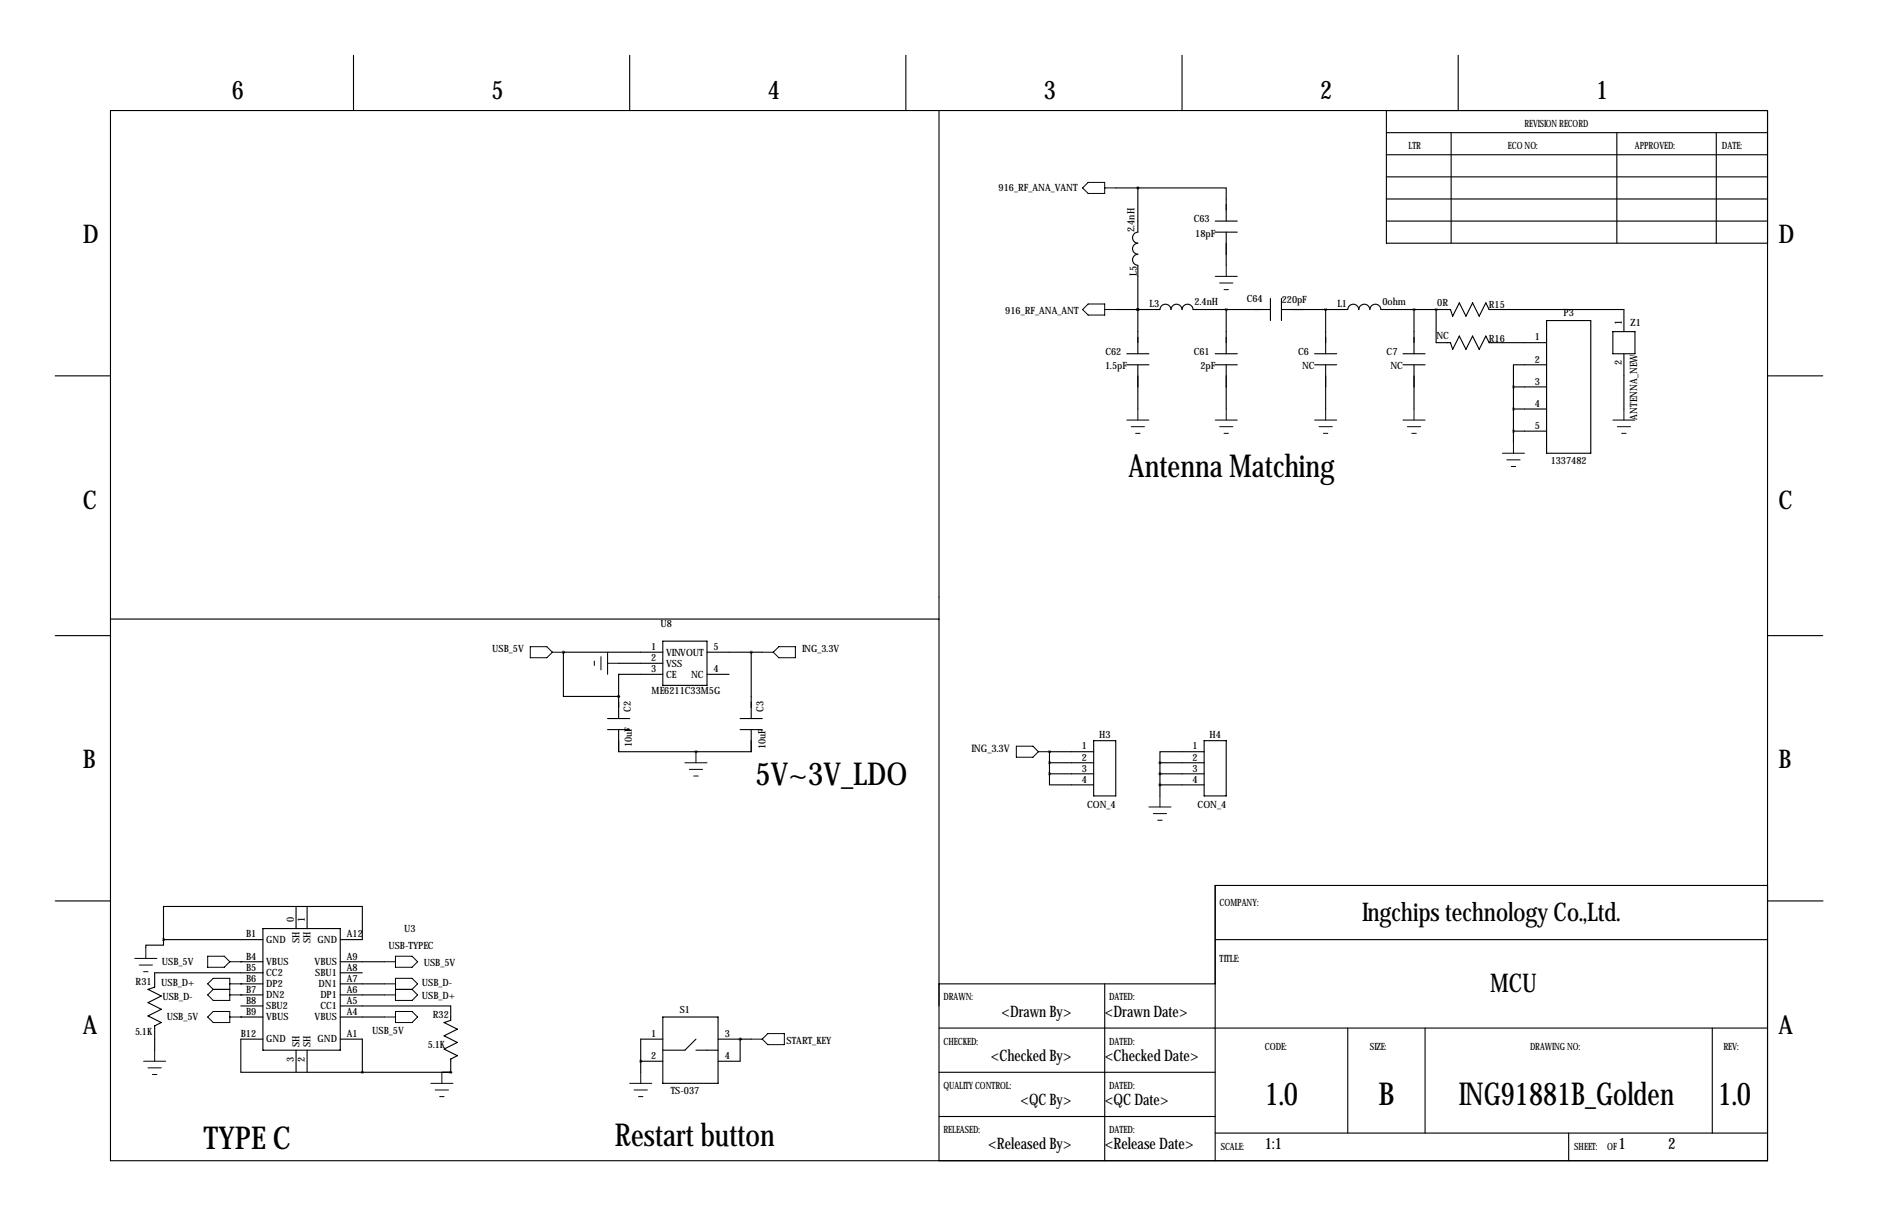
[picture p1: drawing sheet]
<svg xmlns="http://www.w3.org/2000/svg" width="432mm" height="279mm" viewBox="0 0 432 279" stroke-linecap="round" stroke-linejoin="round" font-family="sans-serif">
<g fill="none" stroke="#000" stroke-width=".25">
<path d="M81.3 12.7v12.7M144.8 12.7v12.7M208.3 12.7v12.7M271.8 12.7v12.7M335.3 12.7v12.7M25.4 25.4h381v241.3h-381zM215.9 25.4v241.3M318.8 30.5h87.6M318.8 35.6h87.6M318.8 25.4v30.5h87.6M333.7 30.5v25.4M371.8 30.5v25.4"/>
<path d="M394.6 30.5v25.4M256.5 43.2h5.1M261.6 43.2v10.1a1.27 1.27 0 0 0-1.2 1.3 1.27 1.27 0 0 0 1.2 1.3 1.27 1.27 0 0 0-1.2 1.3 1.27 1.27 0 0 0 1.2 1.2 1.27 1.27 0 0 0-1.2 1.3 1.27 1.27 0 0 0 1.2 1.3M261.6 43.2h20.3v7.6M279.4 50.8h5.1M279.4 53.3h5.1M281.9 53.3v7.7M318.8 45.7h87.6M318.8 50.8h87.6M318.8 40.6h87.6M256.5 71.1h10.2a1.27 1.27 0 0 1 1.3-1.2 1.27 1.27 0 0 1 1.2 1.2 1.27 1.27 0 0 1 1.3-1.2 1.27 1.27 0 0 1 1.3 1.2 1.27 1.27 0 0 1 1.2-1.2 1.27 1.27 0 0 1 1.3 1.2h17.8M261.6 71.1h.1"/>
<path d="M261.6 61v20.3M281.9 71.1v10.2M292.1 68.6v5.1M294.6 71.1h15.3a1.27 1.27 0 0 1 1.3-1.2 1.27 1.27 0 0 1 1.2 1.2 1.27 1.27 0 0 1 1.3-1.2 1.27 1.27 0 0 1 1.3 1.2 1.27 1.27 0 0 1 1.2-1.2 1.27 1.27 0 0 1 1.3 1.2h16l.5 1.5 1.5-3 1.6 3 1.5-3 1.5 3 1.5-3 .8 1.5h31v5.1M294.6 68.6v5.1M304.8 71.1v10.2M325.1 71.1v10.2M330.2 71.1h.1M330.2 71.1v7.6h3.3l.5 1.6 1.5-3.1 1.6 3.1 1.5-3.1 1.5 3.1 1.5-3.1 .8 1.5h13.2M355.6 73.7h10.2v30.4h-10.2zM370.8 76.2h5.1v5.1h-5.1zM12.7 86.4h12.7"/>
<path d="M259.1 81.3h5.1M259.1 83.8h5.1M261.6 83.8v10.2M279.4 81.3h5.1M279.4 83.8h5.1M281.9 83.8v10.2M302.3 81.3h5M302.3 83.8h5M304.8 83.8v10.2M322.6 81.3h5.1M322.6 83.8h5.1M325.1 83.8v10.2"/>
<path d="M348 88.9h7.6M348 94h7.6M348 99.1h7.6M348 88.9v12.7M355.6 83.8h-7.6v5.1M373.4 81.3v12.7M406.4 86.4h12.7M12.7 146h12.7M25.4 142.2h190.5M129.5 149.9h.1M129.5 149.9v10.1h12.7M129.5 149.9h22.9"/>
<path d="M142.2 152.4h10.2M152.4 154.9h-10.2v5.1M152.4 147.3h10.2v10.2h-10.2zM162.6 149.9h12.7M162.6 154.9h5M172.7 149.9v15.2M406.4 146h12.7M139.7 165.1h5.1M139.7 167.6h5.1M142.2 160h.1M142.2 160v5.1M142.2 167.6v5.1h30.5v-5.1"/>
<path d="M160 172.7h.1M170.2 165.1h5.1M170.2 167.6h5.1M241.3 177.8v2.5h10.2M241.3 172.7h.1M241.3 172.7h10.2M241.3 175.3h10.2M241.3 177.8h10.2M241.3 172.7v5.1M251.5 170.2h5v12.7h-5zM266.7 175.3h10.2M266.7 177.8h10.2"/>
<path d="M266.7 175.3v7.6M276.9 172.7h-10.2v2.6M276.9 170.2h5v12.7h-5zM266.7 180.3h10.2M12.7 207h12.7M37.6 215.9v-7.6h45.7v7.6h-5.1M37.6 215.9v1.3h-4.1v.5M37.6 215.9h22.9M60.5 213.4h17.7v27.9h-17.7zM68.1 208.3v5.1M70.6 208.3v5.1M279.4 215.9h127"/>
<path d="M406.4 203.5h-127v63.2M406.5 207h12.7M55.4 221h.1M55.4 228.6h.1M55.4 226.1h.1M55.4 233.7h.1M55.4 226.1h5.1M55.4 233.7h5.1M55.4 231.1h5.1M55.4 228.6h5.1M55.4 221h5.1M60.5 238.8h-5.1v7.6h27.9"/>
<path d="M60.5 223.5h-24.9v3.3l-1.6 .5 3.1 1.6-3.1 1.5 3.1 1.5-3.1 1.5 3.1 1.5-1.5 .8v5.6M78.2 226.1h10.2M78.2 233.7h10.2M78.2 238.8h5.1v7.6M78.2 231.1h25.4v3.3l-1.5 .5 3.1 1.6-3.1 1.5 3.1 1.5-3.1 1.5 3.1 1.6-1.6 .7v3.1M78.2 228.6h10.2M78.2 223.5h5.1M78.2 221h10.2M152.4 233.7h12.7v15.2h-12.7zM152.4 238.8h-5.1v7.6M160 238.8l-2.5 2.5h-5.1M165.1 238.8h7.6"/>
<path d="M170.2 238.8h.1M170.2 238.8v5h-5.1M215.9 236.2h190.5M215.9 226.1h63.5M254 226.1v40.6M309.9 236.2v24.1M327.7 236.2v24.1M393.7 236.2v24.1M68.1 241.3v5.1M70.6 241.3v5.1M83.3 246.4h20.3M103.6 246.4h.1"/>
<path d="M147.3 243.8h.1M147.3 243.8h5.1M160 241.3h5.1M215.9 246.4h63.5M215.9 256.5h63.5M279.4 260.3h127M360.7 260.3v6.4"/>
</g>
<g fill="none" stroke="#000" stroke-width=".23">
<path d="M248.9 43.2l1.3-1.3h3.8v2.5h-3.8zM254 43.2h2.5M248.9 71.1l1.3-1.3h3.8v2.6h-3.8zM254 71.1h2.5M279.4 63.5h5.1M280.4 65h3.1M281.4 66.5h1M281.9 61v2.5M259.1 96.5h5.1M260.1 98h3M261.1 99.6h1M261.6 94v2.5"/>
<path d="M279.4 96.5h5.1M280.4 98h3.1M281.4 99.6h1M281.9 94v2.5M302.3 96.5h5M303.3 98h3M304.3 99.6h1M304.8 94v2.5M322.6 96.5h5.1M323.6 98h3M324.6 99.6h1M325.1 94v2.5"/>
<path d="M370.8 96.5h5.1M371.9 98h3M372.9 99.6h1M373.4 94v2.5M345.4 104.1h5.1M346.5 105.7h3M347.5 107.2h1M348 101.6v2.5M121.9 148.6h3.8l1.3 1.3-1.3 1.2h-3.8zM127 149.9h2.5M136.7 151.9v1M138.2 150.9v3"/>
<path d="M139.7 152.4h2.5M139.7 149.9v5M175.3 149.9h2.5M177.8 149.9l1.3-1.3h3.8v2.5h-3.8zM157.5 175.3h5.1M158.5 176.8h3M159.5 178.3h1M160 172.7v2.6M233.7 171.4h3.8l1.3 1.3-1.3 1.3h-3.8zM238.8 172.7h2.5M264.2 185.4h5M265.2 186.9h3"/>
<path d="M266.2 188.5h1M266.7 182.9v2.5M33.5 217.7v2.5M47.8 219.7h3.8l1.2 1.3-1.2 1.2h-3.8zM90.9 219.7h3.8l1.3 1.3-1.3 1.2h-3.8zM31 220.2h5.1M32 221.7h3.1M33 223.3h1M47.8 226.1l1.2-1.3h3.8v5.1h-3.8l-1.2-1.3 1.2-1.3zM47.8 233.7l1.2-1.3h3.8v2.5h-3.8zM49 227.3h3.8M52.8 221h2.6"/>
<path d="M52.8 226.1h2.6M52.8 228.6h2.6M52.8 233.7h2.6M88.4 221h2.5M88.4 226.1h2.5M88.4 228.6h2.5M88.4 233.7h2.5M90.9 224.8h3.8l1.3 1.3-1.3 1.2 1.3 1.3-1.3 1.3h-3.8zM90.9 232.4h3.8l1.3 1.3-1.3 1.2h-3.8zM90.9 227.3h3.8M172.7 238.8h2.6M176.5 237.5h3.8v2.5h-3.8l-1.2-1.2z"/>
<path d="M33 243.8h5.1M34 245.4h3.1M35.1 246.9h1M35.6 241.3v2.5M99.1 248.9h5M100.1 250.4h3M101.1 252h1M101.6 246.4v2.5M144.8 248.9h5.1M145.8 250.4h3M146.8 252h1M147.3 246.4v2.5"/>
</g>
<path d="M281.9 71.1a.05 .05 0 0 0 .1 0 .05 .05 0 0 0-.1 0zM129.5 149.9a.05 .05 0 0 0 .1 0 .05 .05 0 0 0-.1 0zM142.2 160a.05 .05 0 0 0 .1 0 .05 .05 0 0 0-.1 0zM103.6 246.4a.05 .05 0 0 0 .1 0 .05 .05 0 0 0-.1 0z" fill="#000" stroke="#000" stroke-width=".63"/>
<g font-size="7.3">
<text x="259.5" y="109.6">Antenna Matching</text>
<text x="173.6" y="180.4">5V~3V_LDO</text>
<text x="290.8" y="253.9">1.0</text>
<text x="316.9" y="253.9">B</text>
<text x="335.4" y="253.9">ING91881B_Golden</text>
<text x="394.9" y="253.9">1.0</text>
<text x="141.4" y="263.2">Restart button</text>
<text x="46.9" y="264">TYPE C</text>
</g>
<g font-size="5.9">
<text x="53.3" y="22.9">6</text>
<text x="113" y="22.9">5</text>
<text x="176.5" y="22.9">4</text>
<text x="240" y="22.9">3</text>
<text x="303.5" y="22.9">2</text>
<text x="367" y="22.9">1</text>
<text x="19" y="55.9">D</text>
<text x="408.9" y="55.9">D</text>
<text x="19" y="116.8">C</text>
<text x="408.9" y="116.8">C</text>
<text x="19" y="176.5">B</text>
<text x="408.9" y="176.5">B</text>
<text x="313.2" y="211.5">Ingchips technology Co.,Ltd.</text>
<text x="342.6" y="228">MCU</text>
<text x="19" y="237.5">A</text>
<text x="408.9" y="237.5">A</text>
</g>
<g font-size="3.6">
<text x="230.3" y="233.6">&lt;Drawn By&gt;</text>
<text x="254" y="233.6">&lt;Drawn Date&gt;</text>
<text x="227.8" y="243.8">&lt;Checked By&gt;</text>
<text x="254" y="243.8">&lt;Checked Date&gt;</text>
<text x="234.6" y="253.9">&lt;QC By&gt;</text>
<text x="254" y="253.9">&lt;QC Date&gt;</text>
<text x="227.2" y="264.1">&lt;Released By&gt;</text>
<text x="254" y="264.1">&lt;Release Date&gt;</text>
<text x="290.8" y="264.1">1:1</text>
<text x="372.1" y="264.1">1</text>
<text x="383.5" y="264.1">2</text>
</g>
<text font-size="2.4" x="223.4" y="172.7">ING_3.3V</text>
<g font-size="2.3">
<text x="350.5" y="29.2">REVISION RECORD</text>
<text x="323.8" y="34.3">LTR</text>
<text x="346.7" y="34.3">ECO NO:</text>
<text x="375.9" y="34.3">APPROVED:</text>
<text x="395.9" y="34.3">DATE:</text>
<text x="229.6" y="43.9">916_RF_ANA_VANT</text>
<text x="260.9" y="53.2" transform="rotate(-90 260.9 53.2)">2.4nH</text>
<text x="274.5" y="51.1">C63</text>
<text x="274.8" y="54.4">18pF</text>
<text x="261.4" y="63.3" transform="rotate(-90 261.4 63.3)">L5</text>
<text x="264.3" y="70.6">L3</text>
<text x="274.7" y="70.1">2.4nH</text>
<text x="286.7" y="69.3">C64</text>
<text x="294.7" y="69.6">220pF</text>
<text x="307.5" y="70.6">L1</text>
<text x="317.9" y="70.1">0ohm</text>
<text x="330.5" y="70.4">0R</text>
<text x="342.3" y="70.9">R15</text>
<text x="231.1" y="72.1">916_RF_ANA_ANT</text>
<text x="330.3" y="78">NC</text>
<text x="359.5" y="72.6">P3</text>
<text x="372.9" y="74.7" transform="rotate(-90 372.9 74.7)">1</text>
<text x="374.9" y="74.9">Z1</text>
<text x="254.2" y="81.5">C62</text>
<text x="274.5" y="81.5">C61</text>
<text x="298.5" y="81.5">C6</text>
<text x="318.8" y="81.5">C7</text>
<text x="342.3" y="78.5">R16</text>
<text x="352.9" y="78.2">1</text>
<text x="352.9" y="83.3">2</text>
<text x="372.9" y="84" transform="rotate(-90 372.9 84)">2</text>
<text x="254.1" y="84.8">1.5pF</text>
<text x="276" y="84.8">2pF</text>
<text x="299.4" y="84.8">NC</text>
<text x="319.7" y="84.8">NC</text>
<text x="352.9" y="88.4">3</text>
<text x="352.9" y="93.5">4</text>
<text x="352.9" y="98.6">5</text>
<text x="376.4" y="96.4" transform="rotate(-90 376.4 96.4)">ANTENNA_NEW</text>
<text x="356.5" y="106.7">1337482</text>
<text x="113.2" y="149.9">USB_5V</text>
<text x="149.7" y="149.4">1</text>
<text x="151.9" y="144">U8</text>
<text x="164.1" y="149.4">5</text>
<text x="184.4" y="149.9">ING_3.3V</text>
<text x="149.7" y="151.9">2</text>
<text x="149.7" y="154.4">3</text>
<text x="153.2" y="150.6">VINVOUT</text>
<text x="153.2" y="153.2">VSS</text>
<text x="153.2" y="155.7">CE</text>
<text x="158.9" y="155.7">NC</text>
<text x="164.1" y="154.4">4</text>
<text x="149.8" y="159.5">ME6211C33M5G</text>
<text x="145" y="163.6" transform="rotate(-90 145 163.6)">C2</text>
<text x="175.5" y="163.6" transform="rotate(-90 175.5 163.6)">C3</text>
<text x="145.3" y="171.7" transform="rotate(-90 145.3 171.7)">10uF</text>
<text x="176" y="172.2" transform="rotate(-90 176 172.2)">10uF</text>
<text x="248.8" y="172.2">1</text>
<text x="252.7" y="169.7">H3</text>
<text x="274.2" y="172.2">1</text>
<text x="278.1" y="169.7">H4</text>
<text x="248.8" y="174.8">2</text>
<text x="248.8" y="177.3">3</text>
<text x="248.8" y="179.8">4</text>
<text x="274.2" y="174.8">2</text>
<text x="274.2" y="177.3">3</text>
<text x="274.2" y="179.8">4</text>
<text x="250" y="185.7">CON_4</text>
<text x="275.4" y="185.7">CON_4</text>
<text x="280.4" y="208.3">COMPANY:</text>
<text x="56.6" y="215.4">B1</text>
<text x="67.6" y="211.8" transform="rotate(-90 67.6 211.8)">0</text>
<text x="70.1" y="211.8" transform="rotate(-90 70.1 211.8)">1</text>
<text x="79.8" y="215.4">A12</text>
<text x="92.9" y="214.1">U3</text>
<text x="37.2" y="221.7">USB_5V</text>
<text x="56.6" y="220.5">B4</text>
<text x="61.2" y="221.7">VBUS</text>
<text x="61.2" y="216.7">GND</text>
<text x="68.8" y="216.7" transform="rotate(-90 68.8 216.7)">SH</text>
<text x="71.4" y="216.7" transform="rotate(-90 71.4 216.7)">SH</text>
<text x="72.3" y="221.7">VBUS</text>
<text x="73" y="216.7">GND</text>
<text x="79.8" y="220.5">A9</text>
<text x="89.3" y="217.9">USB-TYPEC</text>
<text x="97.4" y="222">USB_5V</text>
<text x="280.4" y="221">TITLE:</text>
<text x="31.2" y="226.3">R31</text>
<text x="37.1" y="226.6">USB_D+</text>
<text x="56.6" y="225.6">B6</text>
<text x="56.6" y="223">B5</text>
<text x="61.2" y="226.8">DP2</text>
<text x="61.2" y="224.3">CC2</text>
<text x="72.5" y="224.3">SBU1</text>
<text x="73.3" y="226.8">DN1</text>
<text x="79.8" y="225.6">A7</text>
<text x="79.8" y="223">A8</text>
<text x="97" y="226.6">USB_D-</text>
<text x="37.3" y="229.9">USB_D-</text>
<text x="56.6" y="233.2">B9</text>
<text x="56.6" y="230.6">B8</text>
<text x="56.6" y="228.1">B7</text>
<text x="61.2" y="231.9">SBU2</text>
<text x="61.2" y="229.4">DN2</text>
<text x="73.7" y="231.9">CC1</text>
<text x="73.7" y="229.4">DP1</text>
<text x="79.8" y="233.2">A4</text>
<text x="79.8" y="230.6">A5</text>
<text x="79.8" y="228.1">A6</text>
<text x="97" y="229.6">USB_D+</text>
<text x="99.5" y="233.9">R32</text>
<text x="156.3" y="232.7">S1</text>
<text x="216.9" y="229.9">DRAWN:</text>
<text x="255" y="229.9">DATED:</text>
<text x="31.1" y="237.7">5.1K</text>
<text x="38.4" y="234.4">USB_5V</text>
<text x="55.4" y="238.3">B12</text>
<text x="61.2" y="234.4">VBUS</text>
<text x="61.2" y="239.5">GND</text>
<text x="72.3" y="234.4">VBUS</text>
<text x="73" y="239.5">GND</text>
<text x="79.8" y="238.3">A1</text>
<text x="85.6" y="237.5">USB_5V</text>
<text x="149.7" y="238.3">1</text>
<text x="166.6" y="238.3">3</text>
<text x="180.8" y="239.8">START_KEY</text>
<text x="67.6" y="244" transform="rotate(-90 67.6 244)">3</text>
<text x="68.8" y="240.5" transform="rotate(-90 68.8 240.5)">SH</text>
<text x="70.1" y="244" transform="rotate(-90 70.1 244)">2</text>
<text x="71.4" y="240.5" transform="rotate(-90 71.4 240.5)">SH</text>
<text x="98.4" y="240.8">5.1K</text>
<text x="149.7" y="243.3">2</text>
<text x="166.6" y="243.3">4</text>
<text x="216.9" y="240">CHECKED:</text>
<text x="255" y="240">DATED:</text>
<text x="290.8" y="241.3">CODE:</text>
<text x="315" y="241.3">SIZE:</text>
<text x="351.8" y="241.3">DRAWING NO:</text>
<text x="396.2" y="241.3">REV:</text>
<text x="154.2" y="251.5">TS-037</text>
<text x="216.9" y="250.2">QUALITY CONTROL:</text>
<text x="255" y="250.2">DATED:</text>
<text x="216.9" y="260.3">RELEASED:</text>
<text x="255" y="260.3">DATED:</text>
<text x="280.7" y="264.2">SCALE:</text>
<text x="361.9" y="264.2">SHEET:</text>
<text x="369.5" y="264.2">OF</text>
</g>
</svg>
